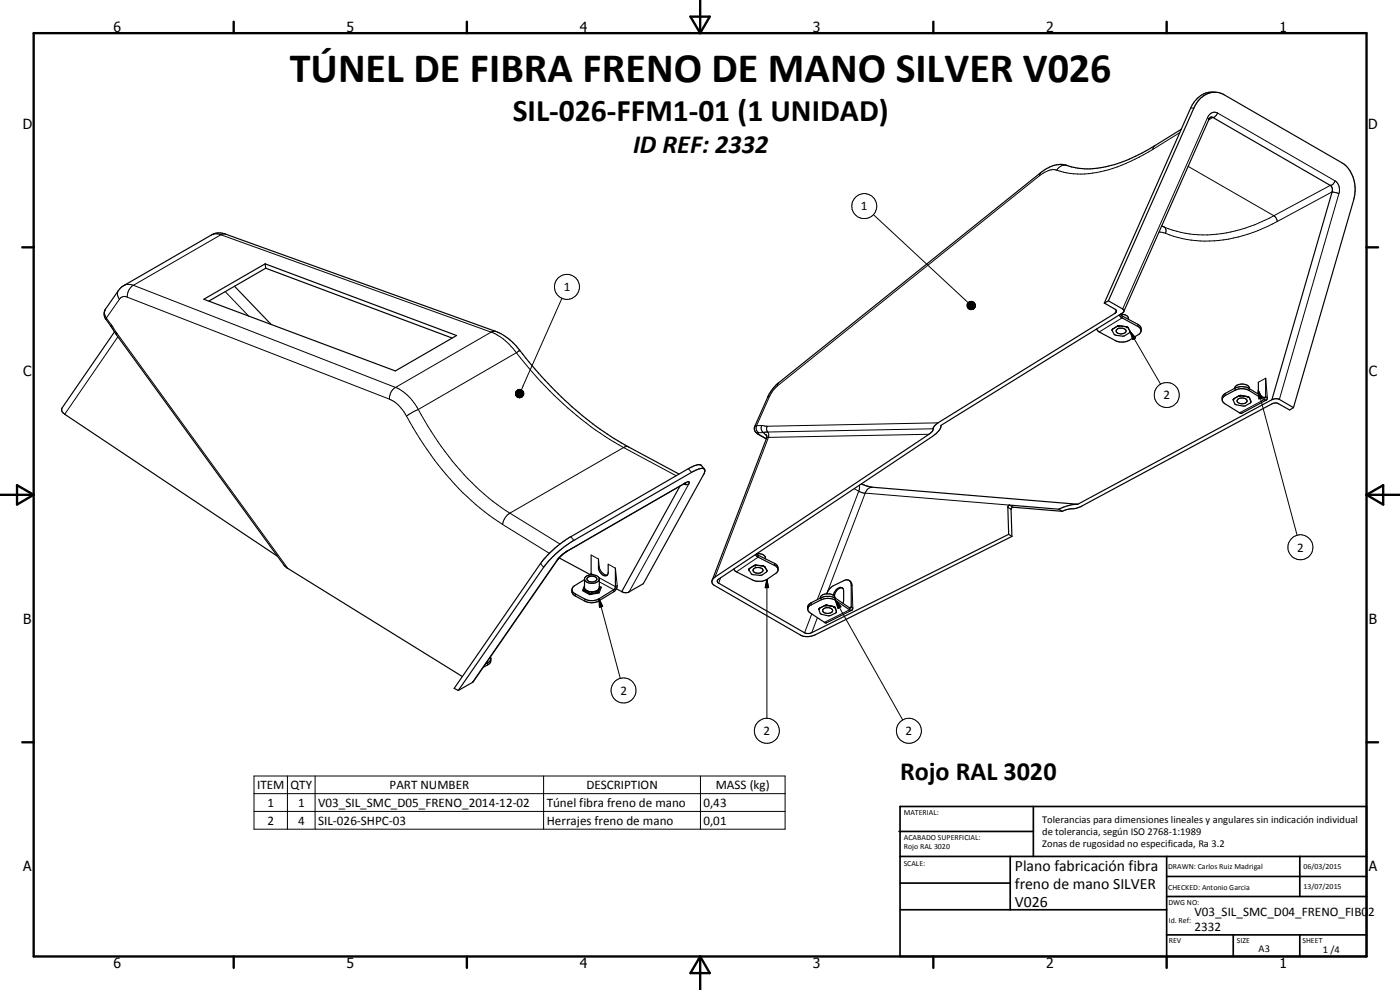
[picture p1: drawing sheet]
<svg xmlns="http://www.w3.org/2000/svg" width="420mm" height="297mm" viewBox="0 0 420 297" stroke-linecap="round" stroke-linejoin="round" font-family="sans-serif">
<g fill="none" stroke="#000" stroke-width=".35">
<path d="M354.5 38.8l-7.9 4.9a40.6 40.6 0 0 1-21 7l-4-.6a8.3 8.3 0 0 0-9.3 1.7l-79.2 63.5-2.3 2.9-4.3 9.7a1.9 1.9 0 0 0 1.1 2.4l2.3 1.4M364.8 27.7a7.1 7.1 0 0 0-7.5 4.7l-25.9 58.5M79.6 79.2l.1 1.3M34.4 99.6l-15.7 22.7a1.39 1.39 0 0 0 .7 2l63.9 42.6M61.2 89.8l18.4-10.6 57.4 21.5-18.4 10.6zM70.4 85.9l11 11.4M79.7 80.5l-17 9.8M79.7 80.5l56 20.9M331.4 90.9l3.4 2 .3 .7-.3 .3-53.3 33a3.1 3.1 0 0 0-1.6 2.4l-1.1 1-64.2 42.8a1.38 1.38 0 0 0-.9 1.3 1.38 1.38 0 0 0 .7 1.3l25.8 14.8a4.9 4.9 0 0 0 4.4 0l59.1-29.5M332.6 90.3l4.3 2.4a.67 .67 0 0 1 .4 .7 .67 .67 0 0 1-.5 .6l-54.4 33.6a4.5 4.5 0 0 1-2.5 3.3l-64.2 42.8-.4 .5v.5l26.2 15.2 1.6 .1 59.6-29.7M332.6 90.3l25.7-57.9a7.4 7.4 0 0 1 5.6-4.7l1.8 .1 1.4 .4 35.6 20.6a9.9 9.9 0 0 1 3.5 11.3l-18 62.2M332.6 90.3l-1.2 .6"/>
<path d="M333.7 99.1l.9 1.4 2.4 .4 2-1.1 .2-.3M333.9 98.8l-.2 .3M335.1 98.9a1.73 1.73 0 0 1 2.8 .5 1.76 1.76 0 0 1-2.9 0zM335.4 97.8l-1.5 1M335.9 94.5l.6 .8 5.3 2.8 .6 .8M335.9 97.8l2.2 .2M335.9 97.8h-.5M335.9 97.7v.1M335.9 97.7l-.5 .1M335.9 97.7l2.2 .3M337.3 93.5l25.6-57.8 .5-.5h.6l35.2 20.4 .6 .8 .1 .9-18.2 62.6M338.1 98l.4 .3"/>
<path d="M338.5 98.3l.7 1.2M338.5 98.3h.1M338.7 95.8a1.77 1.77 0 0 0-2.4-1.5l.5 .5 4.7 2.5a1.72 1.72 0 0 1 .2 3.1l-2.8 1.7a4.8 4.8 0 0 1-4.2 .1l-4.8-2.6-.8-.9M339.2 99.4v.1M366.8 119.6l.9-.9 3-1.6a4.6 4.6 0 0 1 4.2 .1l4.4 2.7 .8 .1M370.2 119.7l-.1 .3M370.3 119.6l-.2 .4M370.3 119.6l-.1 .1M370.5 116.5a2.58 2.58 0 0 1 3.8-.9l.4 .3 .3 .7M370.5 116.5h.1M371.5 119.8a1.71 1.71 0 0 1 2.8 .6 1.84 1.84 0 0 1-3-.1zM371.8 118.8l-1.5 .8"/>
<path d="M371.8 118.7v.1M372.1 118.7l2.6 .4M372.4 118.7l2.2 .4M372.4 118.7h-.6M372.4 118.7l-.6 .1M372.4 118.7h.1M372.4 118.7l2.2 .3M374.6 119.1l.4 .2M374.6 119v.1M374.6 119l.4 .3M375 119.3l.4 1.3M377.6 114.7v2.6l-.2 .8"/>
<path d="M379.8 113.5v5.5l-.1 .3-4.8-2.7a4.5 4.5 0 0 0-4.2-.1l-3.5 1.9-.4 .7v1.2l.8 .8 4.6 2.9h.5l7.4-4M380.4 119.3l-.3 .7M381.7 119.9l-58.2 31.4M381.7 119.9l1-.3 1 .2 4.5 2.5M230 130.5h.1M230 130.6l.1 .8-16.4 42.7M230 130.5v.1M370.1 120l.5 1.2 .4 .3a3.7 3.7 0 0 0 4.3-.6l.1-.3M375.4 120.5v.1M388.2 122.3l-1.2 .7-3.3-1.8a2.1 2.1 0 0 0-2 0l-57 30.6a9.7 9.7 0 0 1-4.2 1l-1.7 .6M203.8 142.2l-15.2-8.1a108.9 108.9 0 0 1-32.6-29 16.4 16.4 0 0 0-7.2-5.7l-81.2-29.2a4.8 4.8 0 0 0-4.1 .3l-27.1 15.6-4.7 6.7-.4 1a2.62 2.62 0 0 0 .5 2l2.9 4.3 50.6 69.6 .8 .7 52.7 32.6M204.1 145.8l-17.5 31.7"/>
<path d="M205.8 144.9l-35.7 20.6-1.9 1.4-26.1 37.6-4.6 2.7M205.8 144.9h.1M211.4 140.8l.1 .6-.2 .8-18.2 32.9-4.3 2.5a2.19 2.19 0 0 1-2.2-.1M211.4 140.8a3.8 3.8 0 0 0-3.6 .8l-35.6 20.5a34.1 34.1 0 0 0-8.4 7.2l-26.3 37.9M211.4 140.8l-1-1.2a2.04 2.04 0 0 0-2 .1l-37.1 21.3a32 32 0 0 0-9.1 8.1l-25.9 37.4 1.2 .7M258.5 145.2l3.2 1 61.8 5.1M317.7 152.8l-15-1.2-.2 .5 .2 8.2M317.7 152.8l1.1 .6M318.8 153.4l-14.9-1.2-.5 .5 .3 8.3M323.5 151.3a13.5 13.5 0 0 0-5.8 1.5M167.8 167.4l9.4 5.1M175.2 177l.1 .2"/>
<path d="M175.2 177v.1M175.3 177.2l.4-.1 .6 .2M175.3 177.2l1.6 .9M175.4 173.9l-3.2 2a1.73 1.73 0 0 0-.3 2.3l3.6 2.2a4.5 4.5 0 0 0 4.3-.1l4.6-2.9 .5-.7 .3-1M175.4 176.1l-.2 .9M176.3 173.4a1.8 1.8 0 0 1 2.8 .4 1.73 1.73 0 0 1-3-.1zM176.3 177.3l.6 .8M176.3 177.3l2 .2M176.9 178.1h.3M176.9 178.1h.1M177.2 178.1h.1M177.4 166.5l-.1 6"/>
<path d="M178.3 177.5l1.1 .2M178.3 177.5l-1.1 .6M179.4 177.7v.1M179.4 177.8l-2.2 .3M179.5 177.7l-.1 .1M179.5 177.6v.1M179.5 177.6l-.1 .1M179.6 167.7v2.8a2.13 2.13 0 0 0 2.6 2.1l.3-.9v-2.4M179.9 173.7a1.8 1.8 0 0 1-1.7 1.3 2.6 2.6 0 0 1-2.7-.8l-.1-.4M179.9 173.7a2.68 2.68 0 0 0-4.2-.6l-.3 .5v2.9l.9 .8M179.9 176l.1 .3M179.9 173.7v2.7l-.5 .7-1.1 .4"/>
<path d="M180 176.3l-.5 1.5-2.4 .4-1.9-1.1M180 176.3l-.5 1.3M180 176.3l-.5 1.4M184.7 170.5l-.1 6-4.8 3.2a4.5 4.5 0 0 1-4.3 0l-3.2-1.7-.4-.4-.2-.6M185 176.7l1.6 .8M224.8 171l.9 1.3a3.8 3.8 0 0 0 4.5-.9v-.2M224.9 170.6l-.1 .4M226.1 170.7a1.86 1.86 0 0 1 2.9 .5 1.73 1.73 0 0 1-3-.1zM226.3 169.7l-1.4 .9M226.3 169.7h.1M226.7 166.4l.7 .7 5.3 2.7 .8 1.1M226.9 169.6l2.1 .2"/>
<path d="M226.9 169.6l-.6 .1M226.9 169.5v.1M226.9 169.5l-.6 .2M226.9 169.5l2.1 .3M229 169.8l.5 .3M229 169.8h.1M229.5 170.1l.7 1.1M229.7 167.7a1.9 1.9 0 0 0-2.6-1.6l.4 .5 4.9 2.4a1.72 1.72 0 0 1 .3 3.1l-2.8 1.9a4.6 4.6 0 0 1-4 0l-4.9-2.4-.8-.9M230.2 171.2h.1M246.2 179.5a1.68 1.68 0 0 1 1.7-1.3h1.1l.9 .3 .4 .3 .3 .7M246.2 179.5h.1M248.1 178.2l.6-1.2 .8-.9 3.7-1.9a1.43 1.43 0 0 1 1.6-.1 1.43 1.43 0 0 1 .7 1.5v6.5l-.2 .3-4.9-3a4.7 4.7 0 0 0-3.9-.1l-3.1 1.5a1.72 1.72 0 0 0-.2 3.1l4.7 3 7.7-3.8"/>
<path d="M250.1 178.7a2.34 2.34 0 0 1 2.7-2.3l.4 .9-.2 3.7M254.8 174.2l.3 .1M302.7 160.3l1 .7M147.2 197.1l.1 .5M147.3 197.6l-.1 1.1-.3 .4-1.8 1.1M147.3 197.6l-.2 .7-1.4 .9M245.7 182.8h.1M245.8 182.7l-.1 .1M245.9 182.5l-.1 .2M247.1 182.7a1.61 1.61 0 0 1 2.7 .7 1.8 1.8 0 0 1-2.9-.2zM247.6 181.7l-1.7 .8M247.6 181.7h.1"/>
<path d="M247.8 181.6l2.5 .4M248.1 181.6h.1M248.1 181.6l-.5 .1M248.1 181.5v.1M248.2 181.6l2 .4M248.2 181.6l-.6 .1M250.2 182l.4 .3M250.2 182h.1M250.3 182h.1M250.6 182.3l.4 1.2-.1 .4a3.8 3.8 0 0 1-4.7 .2l-.5-1.3M255.9 182.4l-.1 .6-.5 .1-4.6-3a4.8 4.8 0 0 0-4.2-.1l-3.3 1.6-.8 1.1"/>
</g>
<g fill="none" stroke="#000" stroke-width=".3">
<path d="M354.1 39.8l-8.1 5M357.3 32.4h1M362.4 35.3l.4 .6M362.4 35.3l-25.5 57.4M365.4 33.9l-.8 1.2-1.9 .9M365.4 33.9a2.12 2.12 0 0 0-3 1.4M365.4 33.9l35.3 20.4M312 52.7l-78.7 63.1M312.3 51.8l-.3 .9M317.1 51.1a6.2 6.2 0 0 0-5.1 1.6M320.4 49.7a2.66 2.66 0 0 0-3.3 1.4M346 44.8a44 44 0 0 1-21.6 7.4l-3.3-.2-4-.9"/>
<path d="M346.6 43.7l-.5 .5-.1 .6M356.6 49.9l25.7 14.8M400.7 54.3l-1 1.2-17.4 9.2M400.7 54.3a3.3 3.3 0 0 1 1.1 3.8M401.8 58.1l-2-.5-16.5 8.9M401.8 58.1l-17.8 61.7M66.3 70.4l-1.8-.3-1 .4M66.3 70.4l81.1 29.3M66.3 70.4l-26.3 15.2M67.6 70.2l-.5-.1-.8 .3M262.1 64.4l28.4 26.4M347.8 69.7l2 .3"/>
<path d="M348.6 67.9l.9 .3M348.7 67.7l.8 .5M349.5 68.2a1.49 1.49 0 0 1 .3 1.8M382.3 64.7l.7 .7 .3 1.1M382.3 64.7a40.3 40.3 0 0 1-27.9 5l-4.9-1.5M383.3 66.5a42.4 42.4 0 0 1-28.5 5.1l-5-1.6M31.7 92.8l-.3 1.2 .5 1.4M31.9 95.4l1.5 2.1M31.9 95.4l-.1 .4M33.4 97.5l1.7 2.5M33.4 97.5l-.1 .4M35.1 100l51.3 70.6"/>
<path d="M35.1 100l-.1 .5M35.5 87.2a2.22 2.22 0 0 0 .3 2.6M35.8 89.8l-3.9 5.6M38.2 89.2l78.7 30.6M38.2 89.2l-.7-.3a1.9 1.9 0 0 0-1.7 .9M40 85.6l78.7 30.6M40 85.6a3.4 3.4 0 0 0-2.8 .1M40 85.6a3.9 3.9 0 0 0-1.8 3.6M67.6 87.5l7 7.3M147.4 99.7a17.2 17.2 0 0 1 7.6 6.1M147.4 99.7l-28.7 16.5M148.8 99.4h-.5l-.9 .3"/>
<path d="M168.6 89.5l-12.1 27.5M290.2 91.4l2.2 1.1-2.2-.8zM290.2 91.7l2.2 .8-2.2-.6zM290.2 91.9l2.2 .6-2-.3zM290.3 91.1l2.1 1.4-2.2-1.1zM290.4 92.2l2 .3h-1.9zM290.4 92.4h2M290.5 90.9l1.9 1.6-2.1-1.4zM290.5 92.5h1.9l-1.8 .1zM290.6 90.7l.3-.1 1.5 1.9zM290.6 90.7l1.8 1.8-1.9-1.6zM290.6 92.6l1.8-.1z"/>
<path d="M290.9 90.6l.2-.1 1.3 2zM290.9 92.8l1.5-.3-1.2 .4zM291.1 90.5l.3-.1 1 2.1zM291.2 92.9l1.2-.4zM291.4 90.4h.3l.7 2.1zM291.4 92.9l1-.4zM291.7 90.4l.2 .1 .5 2zM291.7 92.9l.7-.4zM291.9 90.5l.3 .1 .2 1.9zM291.9 92.8l.5-.3zM292.2 90.6l.2 .2v1.7zM292.4 90.8v1.7z"/>
<path d="M292.4 92.5l-.2 .2zM292.5 91l-.1 1.5zM292.6 92.1l-.2 .4zM292.6 91.2l-.2 1.3zM292.7 91.8l-.3 .7zM292.7 91.5l-.3 1zM335 93.1l-.4 .9M336.8 94.8v.6l-6.9 4.2M339.2 99.4l1.6 2-.8 .5zM339.2 99.4l9.1 15.9M341.5 97.3v.7M35.4 101l-16 23.3"/>
<path d="M116.9 119.8a10.5 10.5 0 0 1 5.1 5M118.7 116.2a14.3 14.3 0 0 1 6.8 6.7M118.7 116.2a3.8 3.8 0 0 0-1.8 3.6M154.7 117.9l.8 1.4zM154.7 118.2l.8 1.1zM154.8 118.4l.7 .9zM154.8 117.6l.7 1.7-.8-1.4zM154.8 118.7l.7 .6zM154.9 117.4l.2-.2 .4 2.1zM154.9 117.4l.6 1.9-.7-1.7zM155 105.8a106.2 106.2 0 0 0 32.1 28.5M155 105.8l-29.5 17.1"/>
<path d="M155 118.9l.5 .4zM155.1 117.2l.2-.2 .2 2.3zM155.2 119.1l.3 .2zM155.3 117l.2-.1v2.4zM155.4 116.9v2.4M155.5 119.3h.5zM155.5 119.3h.7zM155.5 119.3l1-.1zM155.5 119.3l1.2-.3zM155.5 119.3l1.4-.4zM155.5 119.3l1.5-.6-.1 .2zM155.5 119.3l1.7-.9-.2 .3z"/>
<path d="M155.5 119.3l1.7-1.1v.2zM155.5 119.3l1.7-1.4v.3zM155.5 116.9l.3-.1-.3 2.5zM155.6 116.8v2.5M155.8 116.8h.3l-.6 2.5zM156 105.1h.1M156 105.1l-1 .7M156.1 116.8l.3 .1-.9 2.4zM156.4 116.9l.2 .1-1.1 2.3zM156.6 117l.2 .2-1.3 2.1zM156.8 117.2l.2 .2-1.5 1.9zM157 117.4l.1 .2-1.6 1.7z"/>
<path d="M157.1 117.6l.1 .3-1.7 1.4zM231 118.9l-3.9 8.8M231 118.9l-.6 .3M233.3 115.8l-1.3 1.4-1 1.7M233.6 114.9l-.3 .9M367.7 118v.7M370.7 116.5v.6M374.9 116.6v.6M377.6 117.1l1.2 2.3-1 .3zM377.6 114.7l2.2-1.2 .6 5.8-.6-.3-.5 .3M377.6 117.1l11.7 43.5M379.3 119.3v.6l-7.3 4"/>
<path d="M122 124.8a87.9 87.9 0 0 0 28.8 32.6M125.5 122.9a82.2 82.2 0 0 0 27.5 31.1M125.5 122.9l-3.5 1.9M187.1 134.3l15.8 8.4M187.1 134.3l-34.1 19.7M188.6 134.1l-.4-.2-1.1 .4M227.1 127.7a1.82 1.82 0 0 0 .6 2.1M227.1 127.7l-.6 .2M227.7 129.8l-.3 .1 .2 .4 2.4 1.3M228.5 127.7h-1.4M228.5 127.7l1.7 .2M228.5 127.7a1.73 1.73 0 0 0 .7 2.1"/>
<path d="M229.2 129.8h-1.5M229.2 129.8l.9 .9M230.2 127.9a2.9 2.9 0 0 0 .5 2.5l-.1 .8M230.6 131.2l-.5 .2M230.6 131.2l-16 41.9M278.8 130.3l-48.2 .9M280.1 128.7l-50.2 .9-.7 .2M281.5 126.9l-51.3 1M150.8 157.4l14.1 8.6M153 154l15.1 9.2M153 154a4.8 4.8 0 0 0-2.2 3.4M205.2 145.2l.7 .3 .8-.3"/>
<path d="M205.6 144.9l-.3 .2M205.6 144.9l-35.3 20.4M205.6 144.9l.7-.3h.5l-.1 .6M206.6 140.6l.9 1.1M206.7 145.2l-17.9 32.4M256.4 146.6l1.3 .8M257.7 147.4l2 .6M257.7 147.4l-12.4 32.6M258 145.5l-.3 1.9M259.7 148l43.3 3.6 1 .6M259.7 148l-11.6 30.2M261.7 146.2a2.32 2.32 0 0 0-2 1.8"/>
<path d="M302.5 152.2l.9 .6M162.2 169.1l.9 1.1M167.2 168l-25.4 36.8M167.5 167.8l-.3 .2M170.3 165.3l-1.6 1.1-1.5 1.6M170.3 165.3l-.2 .2M171.3 161l.9 1.1M172.6 178.2v.6M175.4 175.6l-.6 1.6 2.1 1.2 2.9-.5 .7-1.7-.6-.3M175.5 179.7v.7M177.4 172.1l.8 .4M177.4 166.5l2.2 1.2 .2 2.4"/>
<path d="M179.8 179.7l1.1 2.2-1 .3zM179.8 179.7v.6M179.8 179.7l6.4 23.9M179.8 170.1l-.2 .1M179.8 170.1a2.73 2.73 0 0 0 2.5 2.4M179.9 174.6l4.3 2.3v.6M182.5 169.3l2.2 1.2 .5 5.2-.5 .3-5-2.7M216.3 173.4l-.6 1.6M227.5 166.6v.6l-6.5 4.4M230.2 173.9l.5 2.4h-1.1zM230.2 173.9v41.6M232.4 169v.7"/>
<path d="M246.5 179.3v.7M250.7 179.5v.6M252.9 176.4a2.39 2.39 0 0 0-2.4 2.6M255.1 174.3l.5 .6 .1 .8M255.5 175.6l.2 .1M255.7 175.7l.2 6.7-.4-.3-.6 .2M146.3 198.9v.6M243.4 180.8v.7M243.6 184.2l-2.1 5.7M245.3 185.3l-1.7 4.5M250.7 180.1l1.7 1.9-.9 .5zM250.7 180.1l20.2 35.9"/>
<path d="M255 182.4v.6l-7.6 3.7M76.2 232.8h159.4v16h-159.4zM76.2 238.1h159.4M86.3 232.8v16M94.6 232.8v16M163.1 232.8v16M210.2 232.8v16M76.2 243.5h159.4"/>
<circle cx="259.4" cy="61.8" r="3.7"/>
<circle cx="170.2" cy="86.1" r="3.8"/>
<circle cx="350.2" cy="118.5" r="3.8"/>
<circle cx="390.3" cy="164.2" r="3.7"/>
<circle cx="187.1" cy="207.2" r="3.7"/>
<circle cx="230.2" cy="219.3" r="3.8"/>
<circle cx="272.8" cy="219.3" r="3.8"/>
</g>
<g fill="#000">
<circle cx="335.7" cy="97.7" r=".18"/>
<circle cx="338.1" cy="98" r=".18"/>
<circle cx="370.3" cy="119.6" r=".18"/>
<circle cx="372.1" cy="118.7" r=".18"/>
<circle cx="372.3" cy="118.7" r=".18"/>
<circle cx="374.5" cy="119" r=".18"/>
<circle cx="230" cy="130.5" r=".18"/>
<circle cx="205.8" cy="144.9" r=".18"/>
<circle cx="180" cy="176.3" r=".18"/>
<circle cx="224.8" cy="171" r=".18"/>
<circle cx="226.6" cy="169.6" r=".18"/>
<circle cx="229.5" cy="170.1" r=".18"/>
<circle cx="250.6" cy="179.5" r=".18"/>
<circle cx="245.9" cy="182.5" r=".18"/>
<circle cx="247.8" cy="181.6" r=".18"/>
<circle cx="248.2" cy="181.6" r=".18"/>
<circle cx="250.2" cy="182" r=".18"/>
<circle cx="250.3" cy="182" r=".18"/>
<circle cx="250.6" cy="182.3" r=".18"/>
<circle cx="251" cy="183.5" r=".18"/>
</g>
<g fill="none" stroke="#000" stroke-width=".71">
<path d="M10.1 9.9h400v277.1h-400zM70.1 6.5v3.4M140.1 6.5v3.4M207.2 5h5.8l-2.9 4.9zM210.1 0v9.9M280.1 6.5v3.4M350.1 6.5v3.4M6.7 74.2h3.4M410.1 74.2h3.5M.1 148.5h10M5.1 145.6l5 2.9-5 2.9zM410.1 148.5h10"/>
<path d="M410.1 148.5l5-2.9v5.8zM6.7 222.7h3.4M410.1 222.7h3.5M70.1 287v3.4M140.1 287v3.4M210.1 287v10M210.1 287l2.9 5h-5.8zM280.1 287v3.4M350.1 287v3.4"/>
</g>
<g fill="none" stroke="#000" stroke-width=".51">
<path d="M269.8 249.5h40.3M270.1 242h140v45h-140zM270.1 257h140M303.2 257v16M310.1 242v15M350.1 257v30M390.1 257v12M270.1 265h33.1M270.1 273h80M350.1 269h60M350.1 263h60M350.1 280.5h60"/>
<path d="M370.1 280.5v6.5M390.1 280.5v6.5"/>
</g>
<g fill="#000">
<path d="M292.6 92.1l-.2 .4zM292.7 91.8l-.3 .7zM292.7 91.5l-.3 1zM292.6 91.2l-.2 1.3zM292.5 91l-.1 1.5zM292.4 90.8v1.7zM292.2 90.6l.2 .2v1.7zM291.9 90.5l.3 .1 .2 1.9zM291.7 90.4l.2 .1 .5 2zM291.4 90.4h.3l.7 2.1zM291.1 90.5l.3-.1 1 2.1zM290.9 90.6l.2-.1 1.3 2z"/>
<path d="M290.6 90.7l.3-.1 1.5 1.9zM290.6 90.7l1.8 1.8-1.9-1.6zM290.5 90.9l1.9 1.6-2.1-1.4zM290.3 91.1l2.1 1.4-2.2-1.1zM290.2 91.4l2.2 1.1-2.2-.8zM290.2 91.7l2.2 .8-2.2-.6zM290.2 91.9l2.2 .6-2-.3zM290.5 92.5h1.9l-1.8 .1zM290.6 92.6l1.8-.1zM290.9 92.8l1.5-.3-1.2 .4zM291.2 92.9l1.2-.4zM291.4 92.9l1-.4z"/>
<path d="M291.7 92.9l.7-.4zM291.9 92.8l.5-.3zM292.4 92.5l-.2 .2zM155.5 119.3h.5zM155.5 119.3h.7zM155.5 119.3l1-.1zM155.5 119.3l1.2-.3zM155.5 119.3l1.4-.4zM155.5 119.3l1.5-.6-.1 .2zM155.5 119.3l1.7-.9-.2 .3zM155.5 119.3l1.7-1.1v.2zM155.5 119.3l1.7-1.4v.3z"/>
<path d="M157.1 117.6l.1 .3-1.7 1.4zM157 117.4l.1 .2-1.6 1.7zM156.8 117.2l.2 .2-1.5 1.9zM156.6 117l.2 .2-1.3 2.1zM156.4 116.9l.2 .1-1.1 2.3zM156.1 116.8l.3 .1-.9 2.4zM155.8 116.8h.3l-.6 2.5zM154.9 117.4l.2-.2 .4 2.1zM154.9 117.4l.6 1.9-.7-1.7zM154.8 117.6l.7 1.7-.8-1.4zM154.7 117.9l.8 1.4zM154.7 118.2l.8 1.1z"/>
<path d="M154.8 118.4l.7 .9zM154.8 118.7l.7 .6zM155 118.9l.5 .4zM155.2 119.1l.3 .2zM339.2 99.4l1.6 2-.8 .5zM377.6 117.1l1.2 2.3-1 .3zM230.2 173.9l.5 2.4h-1.1zM179.8 179.7l1.1 2.2-1 .3zM250.7 180.1l1.7 1.9-.9 .5z"/>
</g>
<path d="M155.3 117v2.3" fill="none" stroke="#000" stroke-width=".38"/>
<text font-size="12.6" x="87" y="24.6">TÚNEL DE FIBRA FRENO DE MANO SILVER V026</text>
<text font-size="9.4" x="153.9" y="36.3">SIL-026-FFM1-01 (1 UNIDAD)</text>
<g font-size="7.9">
<text x="190" y="45.8">ID REF: 2332</text>
<text x="270.1" y="234">Rojo RAL 3020</text>
</g>
<g font-size="4.7">
<text x="304.6" y="261.2">Plano fabricación fibra</text>
<text x="304.6" y="266.6">freno de mano SILVER</text>
<text x="304.6" y="272">V026</text>
</g>
<g font-size="4.2">
<text x="34" y="9.6">6</text>
<text x="104" y="9.6">5</text>
<text x="174" y="9.6">4</text>
<text x="244" y="9.6">3</text>
<text x="314" y="9.6">2</text>
<text x="384" y="9.6">1</text>
<text x="6.8" y="38.7">D</text>
<text x="410.6" y="38.7">D</text>
<text x="7" y="112.9">C</text>
<text x="410.8" y="112.9">C</text>
<text x="7" y="187.1">B</text>
<text x="410.8" y="187.1">B</text>
<text x="7" y="261.4">A</text>
<text x="410.8" y="261.4">A</text>
<text x="34" y="290.4">6</text>
<text x="104" y="290.4">5</text>
<text x="174" y="290.4">4</text>
<text x="244" y="290.4">3</text>
<text x="314" y="290.4">2</text>
<text x="384" y="290.4">1</text>
</g>
<g font-size="3.9">
<text x="258.4" y="63.1">1</text>
<text x="169.2" y="87.3">1</text>
<text x="349.2" y="119.8">2</text>
<text x="389.3" y="165.5">2</text>
<text x="186.2" y="208.4">2</text>
<text x="229.1" y="220.6">2</text>
<text x="271.8" y="220.6">2</text>
<text x="77.2" y="236.8">ITEM</text>
<text x="87.2" y="236.8">QTY</text>
<text x="116.9" y="236.8">PART NUMBER</text>
<text x="176" y="236.8">DESCRIPTION</text>
<text x="214.8" y="236.9">MASS (kg)</text>
<text x="80.3" y="242.1">1</text>
<text x="89.4" y="242.1">1</text>
<text x="95.5" y="242.1">V03_SIL_SMC_D05_FRENO_2014-12-02</text>
<text x="164.1" y="242.2">Túnel fibra freno de mano</text>
<text x="211.1" y="242.1">0,43</text>
<text x="80.3" y="247.4">2</text>
<text x="89.4" y="247.4">4</text>
<text x="95.5" y="247.4">SIL-026-SHPC-03</text>
<text x="164.1" y="247.5">Herrajes freno de mano</text>
<text x="211.1" y="247.4">0,01</text>
<text x="358.5" y="275">V03_SIL_SMC_D04_FRENO_FIB02</text>
<text x="358.5" y="279.4">2332</text>
</g>
<g font-size="3.1">
<text x="312.7" y="246.8">Tolerancias para dimensiones lineales y angulares sin indicación individual</text>
<text x="312.7" y="250.4">de tolerancia, según ISO 2768-1:1989</text>
<text x="312.7" y="254">Zonas de rugosidad no especificada, Ra 3.2</text>
<text x="377.7" y="285.6">A3</text>
<text x="397" y="285.9">1 /4</text>
</g>
<g font-size="2.4">
<text x="271.2" y="244.4">MATERIAL:</text>
<text x="271.3" y="252">ACABADO SUPERFICIAL:</text>
<text x="271.3" y="254.6">Rojo RAL 3020</text>
<text x="271.2" y="259.7">SCALE:</text>
<text x="350.6" y="260.8">DRAWN: Carlos Ruiz Madrigal</text>
<text x="391.2" y="260.6">06/03/2015</text>
<text x="350.6" y="267">CHECKED: Antonio Garcia</text>
<text x="391.2" y="266.7">13/07/2015</text>
<text x="350.6" y="271.4">DWG NO:</text>
<text x="350.8" y="276.9">Id. Ref:</text>
<text x="350.8" y="282.8">REV</text>
<text x="371.2" y="282.9">SIZE</text>
<text x="390.9" y="282.9">SHEET</text>
</g>
</svg>
